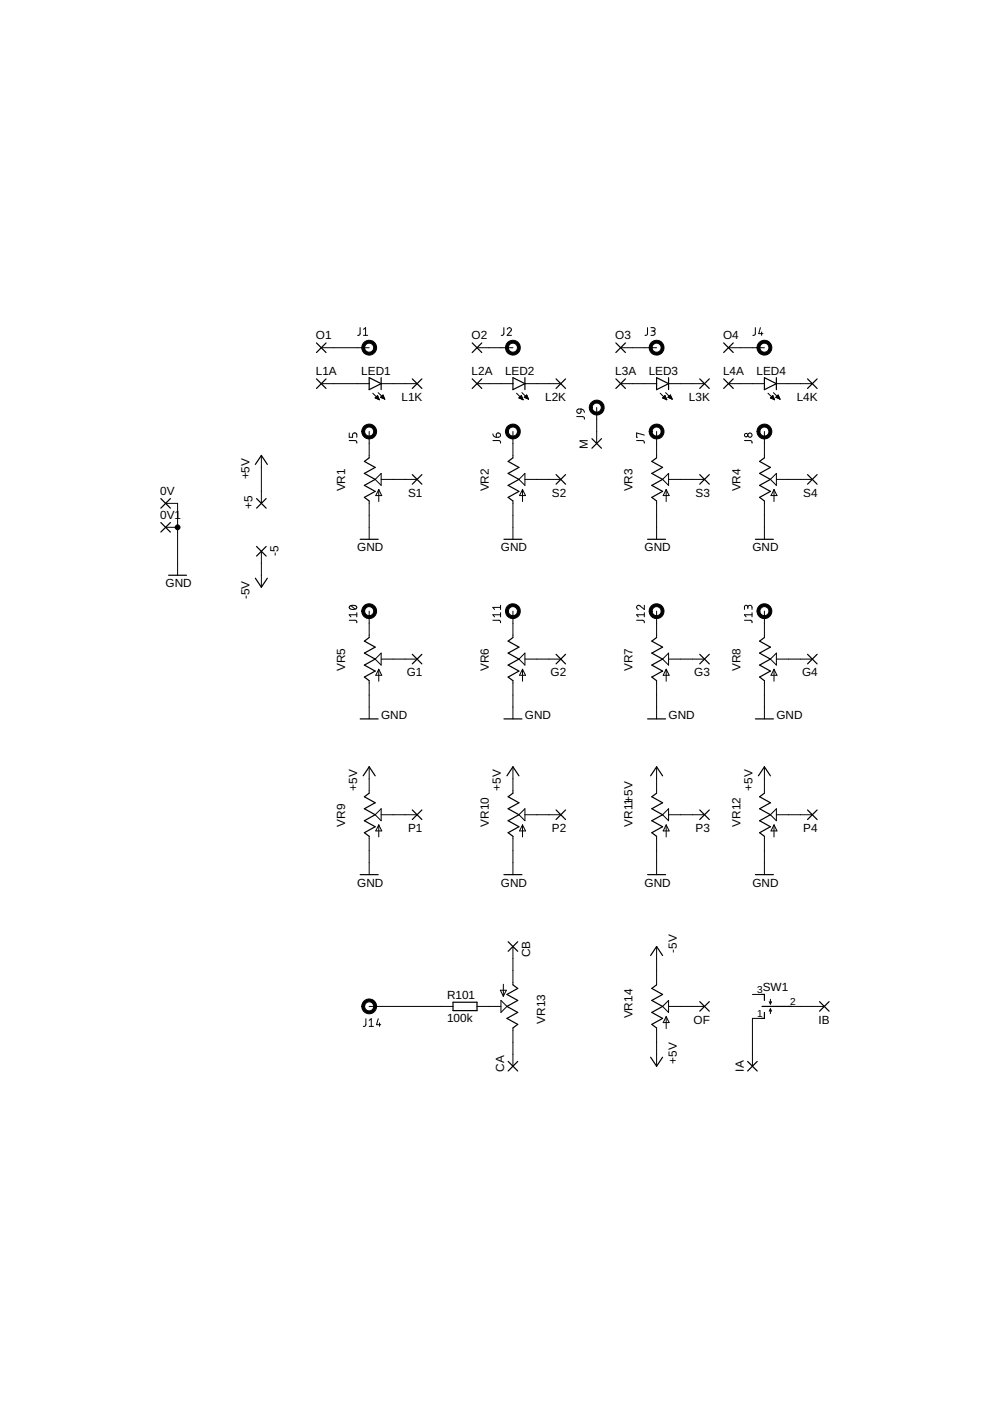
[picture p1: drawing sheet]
<svg xmlns="http://www.w3.org/2000/svg" width="210mm" height="297mm" viewBox="0 0 210 297" stroke-linecap="round" stroke-linejoin="round" font-family="sans-serif">
<g fill="none" stroke="#000" stroke-width=".21">
<path d="M68.1 73.7h10.2M76.3 69.5v1.4l-.5 .2M77.1 71.1h.9M77.1 69.8l.4-.3v1.6M101.1 73.7h7.7M106.8 69.5v1.4l-.5 .2M107.5 69.8a.44 .44 0 0 1 .7-.3 .44 .44 0 0 1 .1 .7l-.8 .9h.9M131.6 73.7h7.6M137.3 69.5v1.4l-.5 .2M138 69.5h.5a.36 .36 0 0 1 .4 .3 .36 .36 0 0 1-.4 .4h-.3M138.5 70.2a.46 .46 0 0 1 .4 .4 .46 .46 0 0 1-.4 .5h-.5M154.5 73.7h7.6"/>
<path d="M160.1 69.5v1.4l-.5 .2M161.2 69.5l-.3 1.2h.9M161.5 70.4v.7M55.4 96.6v10.1M68.1 81.3h10.2M74 93.4h1.4l.2 .6M74 91.8v.9h.8v-.5a.45 .45 0 0 1 .4-.4 .45 .45 0 0 1 .4 .4v.5M78.3 91.5v5.6M79 83.4l1.4 1.4M79.5 84.4l.9 .4M79.5 84.4h.8M79.7 84.2h.5"/>
<path d="M79.8 84.5h.5M79.8 84.1h.4M79.9 84h.2M80 83.9h.1M80.1 83.9l-.6 .5M80.1 83.9l.3 .9M80.1 84.6h.3M80.2 83.2l1.4 1.4M80.4 84.7h.1M80.7 84.2h.7M80.7 84.2l.9 .4M80.7 84.2l.5-.4 .4 .8"/>
<path d="M80.8 81.3h7.6M80.8 84.1h.6M80.9 84h.4M81 84.4h.5M81 83.9h.3M81.2 83.8h.1M81.2 84.5h.3M81.5 84.6h.1M101.1 81.3h7.7M104.5 93.4h1.4l.2 .6M104.5 92l.1 .4 .6 .3M105.3 91.9a.47 .47 0 0 1 .8 .1 .47 .47 0 0 1-.4 .7h-.5z"/>
<path d="M108.8 91.5v5.6M109.5 83.4l1.4 1.4M110 84.4h.7M110 84.4l.9 .4M110.2 84.2h.5M110.3 84.1h.3M110.3 84.5h.5M110.4 84h.2M110.5 83.9h.1M110.5 83.9l-.5 .5M110.5 83.9l.4 .9M110.6 84.6h.2"/>
<path d="M110.7 83.2l1.4 1.4M110.8 84.7h.1M111.2 84.2h.7M111.2 84.2l.9 .4M111.2 84.2l.5-.4 .4 .8M111.3 84.1h.5M111.3 81.3h7.6M111.4 84h.4M111.4 84.4h.5M111.5 83.9h.2M111.6 83.8h.1M111.7 84.5h.3"/>
<path d="M112 84.6h.1M122.3 88.3l1.4 .1 .2 .2v.3M122.4 86.8l.8-.1v.6a.46 .46 0 0 1-.7 .3 .46 .46 0 0 1-.1-.8zM123.2 86.7l.4 .2 .3 .5M126.5 86.4v7.6M131.6 81.3h7.6M135 93.4h1.4l.2 .6M136.6 92.2l-1.6-.4v.9h.1M139.2 91.5v5.6M140 83.4l1.4 1.4M140.5 84.4h.7M140.6 84.2h.6"/>
<path d="M140.7 84.1h.4M140.8 84.5h.5M140.9 84h.2M141 83.9h.1M141 83.9l-.5 .5 .9 .4M141 83.9l.4 .9M141 84.6h.3M141.1 83.2l1.4 1.4M141.3 84.7h.1M141.6 84.2h.7M141.6 84.2l.9 .4M141.6 84.2l.5-.4 .4 .8"/>
<path d="M141.8 81.3h7.6M141.8 84.1h.5M141.9 84h.4M141.9 84.4h.5M142 83.9h.2M142.1 83.8h.1M142.2 84.5h.3M142.5 84.6h.1M154.5 81.3h7.6M157.8 93.4h1.4l.2 .6M162.1 91.5v5.6M162.8 83.4l1.4 1.4"/>
<path d="M163.3 84.4h.8M163.3 84.4l.9 .4M163.5 84.2h.5M163.6 84.5h.5M163.6 84.1h.4M163.7 84h.2M163.8 83.9h.1M163.9 83.9l-.6 .5M163.9 83.9l.3 .9M163.9 84.6h.3M164 83.2l1.4 1.4M164.2 84.7h.1"/>
<path d="M164.5 84.2h.7M164.5 84.2l.9 .4M164.5 84.2l.5-.4 .4 .8M164.6 81.3h7.6M164.6 84.1h.6M164.7 84h.4M164.8 84.4h.5M164.8 83.9h.3M165 83.8h.1M165 84.5h.3M165.3 84.6h.1M35.1 106.7h2.6v15.3"/>
<path d="M35.1 111.8h2.6M55.4 116.9v7.6M78.3 106.2v8.1M79.5 101.6l1.3-1.2v2.5zM80.3 103.8v2.5M80.3 103.8l.6 1.3h-1.2zM80.8 101.6h7.6M108.8 106.2v8.1M110 101.6l1.3-1.2v2.5zM110.8 103.8l.6 1.3h-1.2zM110.8 103.8v2.5M111.3 101.6h7.6"/>
<path d="M139.2 106.2v8.1M140.5 101.6l1.3-1.2v2.5zM141.2 103.8l.7 1.3h-1.3zM141.2 103.8v2.5M141.8 101.6h7.6M162.1 106.2v8.1M163.3 101.6l1.3-1.2v2.5zM164.1 103.8l.6 1.3h-1.2zM164.1 103.8v2.5M164.6 101.6h7.6M74 131.5h1.4l.2 .5M74.1 128.5a1 1 0 0 1 1.5 .3 .95 .95 0 0 1-1.6 0z"/>
<path d="M74.4 128.4l.9 .7M75.6 129.9v.9M75.6 130.3h-1.6l.4 .5M78.3 129.6v5.6M80.8 138.5v2.5l-1.3-1.3zM80.8 139.7h7.6M104.5 131.5h1.4l.2 .5M106.1 128.3v.9M106.1 129.9v.9M106.1 130.3h-1.6l.4 .5M106.1 128.8h-1.6l.4 .4M108.8 129.6v5.6"/>
<path d="M111.3 138.5v2.5l-1.3-1.3zM111.3 139.7h7.6M135 131.5h1.4l.2 .5M136.6 128.3v.9l-.9-.7a.44 .44 0 0 0-.7 .1 .44 .44 0 0 0 .3 .6M136.6 129.9v.9M136.6 130.3h-1.6l.3 .5M139.2 129.6v5.6M141.8 138.5v2.5l-1.3-1.3zM141.8 139.7h7.6M157.8 131.5h1.4l.2 .5M158.6 128.8a.44 .44 0 0 1 .4-.5 .44 .44 0 0 1 .4 .5v.4M158.6 129.1v-.4a.36 .36 0 0 0-.4-.4 .36 .36 0 0 0-.4 .4v.5"/>
<path d="M159.4 129.9v.9M159.4 130.3h-1.6l.4 .5M162.1 129.6v5.6M164.6 138.5v2.5l-1.3-1.3zM164.6 139.7h7.6M78.3 144.3v8.1M80.3 141.9v2.5M80.3 141.9l.6 1.3h-1.2zM108.8 144.3v8.1M110.8 141.9v2.5M110.8 141.9l.6 1.3h-1.2zM139.2 144.3v8.1"/>
<path d="M141.2 141.9v2.5M141.2 141.9l.7 1.3h-1.3zM162.1 144.3v8.1M164.1 141.9v2.5M164.1 141.9l.6 1.3h-1.2zM78.3 162.6v5.6M78.3 177.3v8.1M80.3 174.9v2.5M80.3 174.9l.6 1.3h-1.2zM80.8 171.5v2.5l-1.3-1.3zM80.8 172.7h7.6M108.8 162.6v5.6"/>
<path d="M108.8 177.3v8.1M110.8 174.9v2.5M110.8 174.9l.6 1.3h-1.2zM111.3 171.5v2.5l-1.3-1.3zM111.3 172.7h7.6M139.2 162.6v5.6M139.2 177.3v8.1M141.2 174.9v2.5M141.2 174.9l.7 1.3h-1.3zM141.8 171.5v2.5l-1.3-1.3zM141.8 172.7h7.6M162.1 162.6v5.6"/>
<path d="M162.1 177.3v8.1M164.1 174.9v2.5M164.1 174.9l.6 1.3h-1.2zM164.6 171.5v2.5l-1.3-1.3zM164.6 172.7h7.6M77.6 216l-.1 1.4-.2 .2h-.3M78.3 217.6h.9M78.3 216.3l.4-.3v1.6M78.3 213.4h17.8M80.2 216l-.4 1.3h.9M80.5 216.9v.7M101.1 213.4h5.1"/>
<path d="M106.1 210h1.3l-.7 1.2zM106.2 212.1l1.3 1.3-1.3 1.3zM106.7 208.7v2.5M108.8 200.7v8.1M108.8 218v8.1M139.2 200.7v8.1M139.2 218v8.1M141.2 215.5v2.6M141.2 215.5l.7 1.3h-1.3zM141.8 212.1v2.6l-1.3-1.3zM141.8 213.4h7.6M159.5 210.8h2.6"/>
<path d="M162.1 215.9h-2.6v10.2M163.1 212.4l.2 .5M163.3 211.9v1M163.3 213.9v1M163.3 213.9l-.2 .5M163.3 213.9l.3 .5M163.6 212.4l-.3 .5M167.2 213.4h7.6"/>
<circle cx="158.2" cy="92.3" r=".37"/>
<circle cx="159" cy="92.3" r=".46"/>
</g>
<g fill="none" stroke="#000" stroke-width=".25">
<path d="M67.1 72.7l2 2M69.1 72.7l-2 2M100.1 72.7l2.1 2M102.2 72.7l-2.1 2M130.6 72.7l2 2M132.6 72.7l-2 2M153.4 72.7l2.1 2M155.5 72.7l-2.1 2M54.1 98.5l1.3-1.9 1.3 1.9M67.1 80.3l2 2.1M69.1 80.3l-2 2.1M78.3 97.1l-1 .7 2.2 1.3-2.2 1.3 2.2 1.2-2.2 1.3 2.2 1.3-2.2 1.3 1 .7"/>
<path d="M78.3 80.1l2.5 1.2-2.5 1.3zM80.8 80.1v2.5M87.4 80.3l2.1 2.1M89.5 80.3l-2.1 2.1M100.1 80.3l2.1 2.1M102.2 80.3l-2.1 2.1M108.8 97.1l-1.1 .7 2.3 1.3-2.3 1.3 2.3 1.2-2.3 1.3 2.3 1.3-2.3 1.3 1.1 .7M108.8 80.1l2.5 1.2-2.5 1.3zM111.3 80.1v2.5M117.9 80.3l2 2.1M119.9 80.3l-2 2.1M125.5 93l2 2"/>
<path d="M127.5 93l-2 2M130.6 80.3l2 2.1M132.6 80.3l-2 2.1M139.2 97.1l-1 .7 2.3 1.3-2.3 1.3 2.3 1.2-2.3 1.3 2.3 1.3-2.3 1.3 1 .7M139.2 80.1l2.6 1.2-2.6 1.3zM141.8 80.1v2.5M148.4 80.3l2 2.1M150.4 80.3l-2 2.1M153.4 80.3l2.1 2.1M155.5 80.3l-2.1 2.1M162.1 97.1l-1 .7 2.2 1.3-2.2 1.3 2.2 1.2-2.2 1.3 2.2 1.3-2.2 1.3 1 .7M162.1 80.1l2.5 1.2-2.5 1.3z"/>
<path d="M164.6 80.1v2.5M171.2 80.3l2 2.1M173.2 80.3l-2 2.1M34.1 105.7l2 2M34.1 110.8l2 2M36.1 105.7l-2 2M36.1 110.8l-2 2M54.4 115.9l2 2M54.4 105.7l2 2M56.4 115.9l-2 2M56.4 105.7l-2 2M76.4 114.3h3.8"/>
<path d="M87.4 100.6l2.1 2.1M89.5 100.6l-2.1 2.1M106.8 114.3h3.9M117.9 100.6l2 2.1M119.9 100.6l-2 2.1M137.3 114.3h3.8M148.4 100.6l2 2.1M150.4 100.6l-2 2.1M160.2 114.3h3.8M171.2 100.6l2 2.1M173.2 100.6l-2 2.1M35.8 122h3.7"/>
<path d="M54.1 122.6l1.3 1.9 1.3-1.9M78.3 135.2l-1 .7 2.2 1.3-2.2 1.3 2.2 1.2-2.2 1.3 2.2 1.3-2.2 1.3 1 .7M87.4 138.7l2.1 2.1M89.5 138.7l-2.1 2.1M108.8 135.2l-1.1 .7 2.3 1.3-2.3 1.3 2.3 1.2-2.3 1.3 2.3 1.3-2.3 1.3 1.1 .7M117.9 138.7l2 2.1M119.9 138.7l-2 2.1M139.2 135.2l-1 .7 2.3 1.3-2.3 1.3 2.3 1.2-2.3 1.3 2.3 1.3-2.3 1.3 1 .7M148.4 138.7l2 2.1M150.4 138.7l-2 2.1M162.1 135.2l-1 .7 2.2 1.3-2.2 1.3 2.2 1.2-2.2 1.3 2.2 1.3-2.2 1.3 1 .7M171.2 138.7l2 2.1"/>
<path d="M173.2 138.7l-2 2.1M76.4 152.4h3.8M106.8 152.4h3.9M137.3 152.4h3.8M160.2 152.4h3.8M77 164.5l1.3-1.9 1.2 1.9M78.3 168.2l-1 .7 2.2 1.3-2.2 1.3 2.2 1.2-2.2 1.3 2.2 1.3-2.2 1.3 1 .7M87.4 171.7l2.1 2.1M89.5 171.7l-2.1 2.1M107.5 164.5l1.3-1.9 1.2 1.9M108.8 168.2l-1.1 .7 2.3 1.3-2.3 1.3 2.3 1.2-2.3 1.3 2.3 1.3-2.3 1.3 1.1 .7M117.9 171.7l2 2.1"/>
<path d="M119.9 171.7l-2 2.1M137.9 164.5l1.3-1.9 1.3 1.9M139.2 168.2l-1 .7 2.3 1.3-2.3 1.3 2.3 1.2-2.3 1.3 2.3 1.3-2.3 1.3 1 .7M148.4 171.7l2 2.1M150.4 171.7l-2 2.1M160.8 164.5l1.3-1.9 1.2 1.9M162.1 168.2l-1 .7 2.2 1.3-2.2 1.3 2.2 1.2-2.2 1.3 2.2 1.3-2.2 1.3 1 .7M171.2 171.7l2 2.1M173.2 171.7l-2 2.1M76.4 185.4h3.8M106.8 185.4h3.9M107.7 199.7l2.1 2"/>
<path d="M109.8 199.7l-2.1 2M137.3 185.4h3.8M160.2 185.4h3.8M96.1 212.5h5v1.8h-5zM108.8 208.8l1 .8-2.3 1.2 2.3 1.3-2.3 1.3 2.3 1.3-2.3 1.2 2.3 1.3-1 .8M137.9 202.6l1.3-1.9 1.3 1.9M139.2 208.8l-1 .8 2.3 1.2-2.3 1.3 2.3 1.3-2.3 1.3 2.3 1.2-2.3 1.3 1 .8M148.4 212.4l2 2M150.4 212.4l-2 2M161.4 210.8h.7v1.3M161.6 213.4h6.2M162.1 214.7v1.2h-.7"/>
<path d="M173.8 212.4l2 2M175.8 212.4l-2 2M107.7 225l2.1 2.1M109.8 225l-2.1 2.1M137.9 224.2l1.3 1.9 1.3-1.9M158.5 225l2 2.1M160.5 225l-2 2.1"/>
</g>
<g fill="#000" stroke="#000" stroke-width=".21">
<path d="M77.1 72.6a1.57 1.57 0 0 1 2.5 .3 1.57 1.57 0 0 1-.9 2.3 1.57 1.57 0 0 1-2-1.5h.6a.97 .97 0 0 1 1.3-.9 .97 .97 0 0 1 .3 1.6 .97 .97 0 0 1-1.6-.4v-.3h-.6l.1-.4z" fill-rule="evenodd"/>
<path d="M107.6 72.6a1.58 1.58 0 0 1 2.5 .3 1.58 1.58 0 0 1-.9 2.3 1.58 1.58 0 0 1-2-1.5h.6a.97 .97 0 0 1 1.4-.8 .97 .97 0 0 1 .1 1.6 .97 .97 0 0 1-1.5-.5v-.3h-.6z" fill-rule="evenodd"/>
<path d="M138.1 72.6a1.57 1.57 0 0 1 2.5 .3 1.57 1.57 0 0 1-1 2.3 1.57 1.57 0 0 1-2-1.5h.7a.96 .96 0 0 1 1.4-.8 .96 .96 0 0 1 .1 1.6 .96 .96 0 0 1-1.5-.5v-.3h-.7l.1-.4z" fill-rule="evenodd"/>
<path d="M160.9 72.6a1.57 1.57 0 0 1 2.5 .3 1.57 1.57 0 0 1-.9 2.3 1.57 1.57 0 0 1-2-1.5h.6a.97 .97 0 0 1 1.3-.9 .97 .97 0 0 1 .3 1.6 .97 .97 0 0 1-1.6-.4v-.3h-.6v-.4z" fill-rule="evenodd"/>
<path d="M77.1 90.4a1.57 1.57 0 0 1 2.5 .3 1.57 1.57 0 0 1-.9 2.3 1.57 1.57 0 0 1-2-1.5h.6a.96 .96 0 0 1 1.3-.9 .96 .96 0 0 1 .3 1.6 .96 .96 0 0 1-1.6-.5v-.2h-.6z" fill-rule="evenodd"/>
<path d="M107.6 90.4a1.58 1.58 0 0 1 2.5 .3 1.58 1.58 0 0 1-.9 2.3 1.58 1.58 0 0 1-2-1.5h.6a.97 .97 0 0 1 1.4-.8 .97 .97 0 0 1 .1 1.6 .97 .97 0 0 1-1.5-.6v-.2h-.6z" fill-rule="evenodd"/>
<path d="M125.4 85.3a1.58 1.58 0 0 1 2.5 .3 1.58 1.58 0 0 1-1 2.3 1.58 1.58 0 0 1-2-1.5h.7a.97 .97 0 0 1 1.4-.8 .97 .97 0 0 1 .1 1.6 .97 .97 0 0 1-1.5-.5v-.3h-.7z" fill-rule="evenodd"/>
<path d="M138.1 90.4a1.57 1.57 0 0 1 2.5 .3 1.57 1.57 0 0 1-1 2.3 1.57 1.57 0 0 1-2-1.5h.7a.96 .96 0 0 1 1.4-.8 .96 .96 0 0 1 .1 1.6 .96 .96 0 0 1-1.5-.6v-.2h-.7z" fill-rule="evenodd"/>
<path d="M160.9 90.4a1.57 1.57 0 0 1 2.5 .3 1.57 1.57 0 0 1-.9 2.3 1.57 1.57 0 0 1-2-1.5h.6a.96 .96 0 0 1 1.3-.9 .96 .96 0 0 1 .3 1.6 .96 .96 0 0 1-1.6-.5v-.2h-.6z" fill-rule="evenodd"/>
<path d="M77.1 128.5a1.57 1.57 0 0 1 2.5 .3 1.57 1.57 0 0 1-.9 2.3 1.57 1.57 0 0 1-2-1.5h.6a.97 .97 0 0 1 1.3-1 .97 .97 0 0 1 .3 1.6 .97 .97 0 0 1-1.6-.4v-.2h-.6l.1-.4z" fill-rule="evenodd"/>
<path d="M107.6 128.5a1.58 1.58 0 0 1 2.5 .3 1.58 1.58 0 0 1-.9 2.3 1.58 1.58 0 0 1-2-1.5h.6a.97 .97 0 0 1 1.4-.9 .97 .97 0 0 1 .1 1.7 .97 .97 0 0 1-1.5-.6v-.2h-.6z" fill-rule="evenodd"/>
<path d="M138.1 128.5a1.57 1.57 0 0 1 2.5 .3 1.57 1.57 0 0 1-1 2.3 1.57 1.57 0 0 1-2-1.5h.7a.96 .96 0 0 1 1.4-.8 .96 .96 0 0 1 .1 1.6 .96 .96 0 0 1-1.5-.6v-.2h-.7l.1-.4z" fill-rule="evenodd"/>
<path d="M160.9 128.5a1.57 1.57 0 0 1 2.5 .3 1.57 1.57 0 0 1-.9 2.3 1.57 1.57 0 0 1-2-1.5h.6a.97 .97 0 0 1 1.3-1 .97 .97 0 0 1 .3 1.6 .97 .97 0 0 1-1.6-.4v-.2h-.6v-.4z" fill-rule="evenodd"/>
<path d="M77.1 212.3a1.57 1.57 0 0 1 2.5 .3 1.57 1.57 0 0 1-.9 2.3 1.57 1.57 0 0 1-2-1.5h.6a.97 .97 0 0 1 1.3-1 .97 .97 0 0 1 .3 1.6 .97 .97 0 0 1-1.6-.4v-.2h-.6l.1-.4z" fill-rule="evenodd"/>
<circle cx="37.7" cy="111.8" r=".51"/>
</g>
<g font-size="2.5">
<text x="67" y="71.9">O1</text>
<text x="100" y="71.9">O2</text>
<text x="130.5" y="71.9">O3</text>
<text x="153.3" y="71.9">O4</text>
<text x="67" y="79.5">L1A</text>
<text x="76.6" y="79.6">LED1</text>
<text x="100" y="79.5">L2A</text>
<text x="107.1" y="79.6">LED2</text>
<text x="130.5" y="79.5">L3A</text>
<text x="137.5" y="79.6">LED3</text>
<text x="153.3" y="79.5">L4A</text>
<text x="160.4" y="79.6">LED4</text>
<text x="85.1" y="85">L1K</text>
<text x="115.6" y="85">L2K</text>
<text x="146.1" y="85">L3K</text>
<text x="168.9" y="85">L4K</text>
<text x="124.7" y="95.2" transform="rotate(-90 124.7 95.2)">M</text>
<text x="52.9" y="101.6" transform="rotate(-90 52.9 101.6)">+5V</text>
<text x="34" y="104.9">0V</text>
<text x="53.6" y="107.9" transform="rotate(-90 53.6 107.9)">+5</text>
<text x="73.2" y="104.2" transform="rotate(-90 73.2 104.2)">VR1</text>
<text x="86.5" y="105.3">S1</text>
<text x="103.7" y="104.2" transform="rotate(-90 103.7 104.2)">VR2</text>
<text x="117" y="105.3">S2</text>
<text x="134.1" y="104.2" transform="rotate(-90 134.1 104.2)">VR3</text>
<text x="147.5" y="105.3">S3</text>
<text x="157" y="104.2" transform="rotate(-90 157 104.2)">VR4</text>
<text x="170.3" y="105.3">S4</text>
<text x="34" y="110">0V1</text>
<text x="59.1" y="118" transform="rotate(-90 59.1 118)">-5</text>
<text x="75.7" y="116.9">GND</text>
<text x="106.2" y="116.9">GND</text>
<text x="136.7" y="116.9">GND</text>
<text x="159.5" y="116.9">GND</text>
<text x="35.1" y="124.5">GND</text>
<text x="52.9" y="127" transform="rotate(-90 52.9 127)">-5V</text>
<text x="73.2" y="142.3" transform="rotate(-90 73.2 142.3)">VR5</text>
<text x="86.3" y="143.4">G1</text>
<text x="103.7" y="142.3" transform="rotate(-90 103.7 142.3)">VR6</text>
<text x="116.7" y="143.4">G2</text>
<text x="134.1" y="142.3" transform="rotate(-90 134.1 142.3)">VR7</text>
<text x="147.2" y="143.4">G3</text>
<text x="157" y="142.3" transform="rotate(-90 157 142.3)">VR8</text>
<text x="170" y="143.4">G4</text>
<text x="80.8" y="152.4">GND</text>
<text x="111.3" y="152.4">GND</text>
<text x="141.8" y="152.4">GND</text>
<text x="164.6" y="152.4">GND</text>
<text x="75.7" y="167.7" transform="rotate(-90 75.7 167.7)">+5V</text>
<text x="106.2" y="167.7" transform="rotate(-90 106.2 167.7)">+5V</text>
<text x="159.5" y="167.7" transform="rotate(-90 159.5 167.7)">+5V</text>
<text x="73.2" y="175.3" transform="rotate(-90 73.2 175.3)">VR9</text>
<text x="86.5" y="176.4">P1</text>
<text x="103.7" y="175.3" transform="rotate(-90 103.7 175.3)">VR10</text>
<text x="117" y="176.4">P2</text>
<text x="134.1" y="175.3" transform="rotate(-90 134.1 175.3)">VR11+5V</text>
<text x="147.5" y="176.4">P3</text>
<text x="157" y="175.3" transform="rotate(-90 157 175.3)">VR12</text>
<text x="170.3" y="176.4">P4</text>
<text x="75.7" y="188">GND</text>
<text x="106.2" y="188">GND</text>
<text x="136.7" y="188">GND</text>
<text x="159.5" y="188">GND</text>
<text x="112.4" y="203" transform="rotate(-90 112.4 203)">CB</text>
<text x="143.5" y="202" transform="rotate(-90 143.5 202)">-5V</text>
<text x="94.8" y="211.9">R101</text>
<text x="134.1" y="215.9" transform="rotate(-90 134.1 215.9)">VR14</text>
<text x="161.7" y="210.1">SW1</text>
<text x="94.8" y="216.7">100k</text>
<text x="115.6" y="217.1" transform="rotate(-90 115.6 217.1)">VR13</text>
<text x="147" y="217">OF</text>
<text x="173.6" y="217">IB</text>
<text x="106.9" y="227.2" transform="rotate(-90 106.9 227.2)">CA</text>
<text x="143.5" y="225.5" transform="rotate(-90 143.5 225.5)">+5V</text>
<text x="157.7" y="227.2" transform="rotate(-90 157.7 227.2)">IA</text>
</g>
<g font-size="2.1">
<text x="160.5" y="215.6">1</text>
<text x="160.5" y="210.5">3</text>
<text x="167.5" y="213">2</text>
</g>
</svg>
